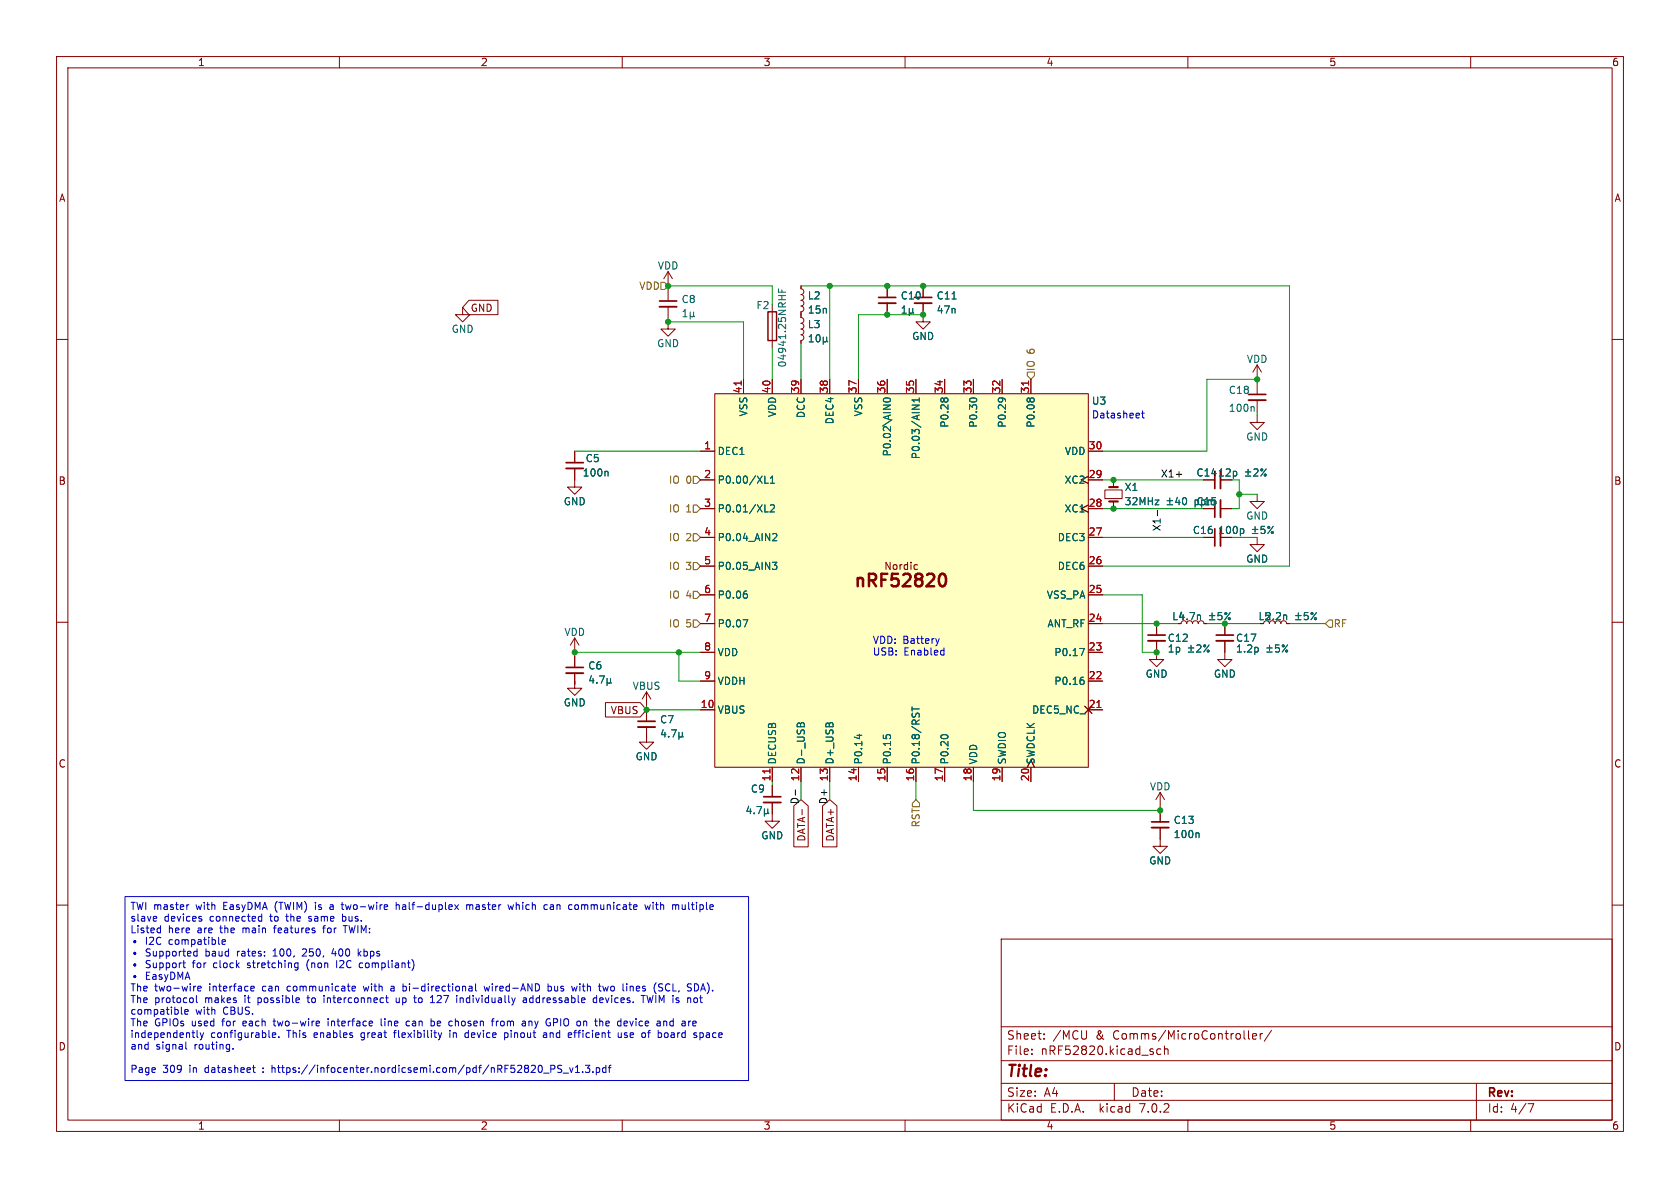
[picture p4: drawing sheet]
<svg xmlns="http://www.w3.org/2000/svg" width="297mm" height="210mm" viewBox="0 0 297 210" stroke-linecap="round" stroke-linejoin="round" font-family="sans-serif">
<g fill="none" stroke="#840000" stroke-width=".18">
<path d="M10 10h277v190h-277zM12 12h273v186h-273zM60 10v2M110 10v2M160 10v2M210 10v2M260 10v2M10 60h2M81.8 54.4v1.2h1.3l-1.3 1.3-1.3-1.3h1.3M82.9 53.1h5.1v2.5h-5.1l-1.1-1.2zM118.1 56.9v1.3h1.3l-1.3 1.2-1.3-1.2h1.3M118.1 48v2.5"/>
<path d="M118.1 51.2v2M118.1 54.2v2.1M118.1 48l-.8 1.3M118.1 48l.8 1.3M136.5 53.8v7.7M141.6 50.5v.6l.4 .1 .1 .4-.2 .3-.3 .2 .4 .1 .1 .4-.2 .4-.3 .1 .4 .1 .1 .4-.2 .4-.3 .1 .4 .2 .1 .3-.2 .4-.3 .1v1l.4 .2 .1 .4-.2 .3-.3 .2 .4 .1 .1 .4-.2 .3-.3 .2 .4 .1 .1 .4-.2 .3-.3 .2 .4 .1 .1 .4-.2 .4-.3 .1v.5M156.8 50.5v2.1M156.8 53.6v2M163.2 53.6v3.3h1.3l-1.3 1.3-1.3-1.3h1.3M163.2 50.5v2.1M285 60h2M101.6 79.8v2"/>
<path d="M123.8 79.8h2.6M126.4 69.6h66v66h-66zM131.4 67.1v2.5M136.5 67.1v2.5M141.6 67.1v2.5M146.7 67.1v2.5M151.8 67.1v2.5M156.8 67.1v2.5M161.9 67.1v2.5M167 67.1v2.5M172.1 67.1v2.5M177.2 67.1v2.5"/>
<path d="M182.2 67.1v2.5M192.4 79.8h2.5M222.2 73.4v1.3h1.3l-1.3 1.2-1.2-1.2h1.2M222.2 64.5l-.7 1.3M222.2 64.5v2.6M222.2 67.7v2M222.2 70.7v2.1M222.2 64.5l.8 1.3M101.6 82.8v3.3h1.3l-1.3 1.3-1.3-1.3h1.3M123.8 84.8h2.6M123.8 95h2.6M123.8 89.9h2.6"/>
<path d="M161.8 99.8l.4 .1M192.4 89.3l-1.3 .6 1.3 .7M192.4 84.2l-1.3 .6 1.3 .7M192.4 84.8h2.5M192.4 95h2.5M192.4 89.9h2.5M195.3 86.6h3.1v1.5h-3.1zM196.8 84.8v1.3M196.8 88.6v1.3M212.7 95h2.1M215.8 89.9h2M222.2 95v1.3h1.3l-1.3 1.2-1.2-1.2h1.2"/>
<path d="M222.2 87.4v1.2h1.3l-1.3 1.3-1.2-1.3h1.2M10 110h2M101.6 112.8v2.5M101.6 116v2M101.6 119v2M101.6 112.8l-.8 1.2M101.6 112.8l.8 1.2M123.8 110.2h2.6M123.8 115.3h2.6M123.8 105.2h2.6M123.8 100.1h2.6M162.2 100.6l-.4 .1"/>
<path d="M192.4 110.2h2.5M192.4 115.3h2.5M192.4 105.2h2.5M192.4 100.1h2.5M204.5 113.3v3.3h1.2l-1.2 1.3-1.3-1.3h1.3M204.5 110.2v2.1M211.8 110.2l.2-.3 .4-.2 .3 .2 .2 .3h.5M216.5 113.3v3.3h1.3l-1.3 1.3-1.2-1.3h1.2M216.5 110.2v2.1M227.5 110.2h.5M285 110h2M101.6 120.4v1.3h1.3l-1.3 1.2-1.3-1.2h1.3"/>
<path d="M107 124.2h6.2l1.1 1.3-1.1 1.2h-6.2zM114.3 129.9v1.3h1.3l-1.3 1.3-1.3-1.3h1.3M114.3 122.3l-.8 1.3M114.3 122.3v2.5M114.3 125.5v2M114.3 128.5v2.1M114.3 122.3l.8 1.3M123.8 125.5h2.6M123.8 120.4h2.6M136.5 135.6v2.6M136.5 138.8v2M141.6 135.6v2.6"/>
<path d="M146.7 135.6v2.6M151.8 135.6v2.6M156.8 135.6v2.6M161.9 135.6v2.6M167 135.6v2.6M172.1 135.6v2.6M177.2 135.6v2.6M182.2 135.6v2.6M191.8 124.8l1.2 1.3M192.4 125.5h2.5M192.4 120.4h2.5M193 124.8l-1.2 1.3"/>
<path d="M10 160h2M136.5 141.9v3.3h1.3l-1.3 1.2-1.2-1.2h1.2M140.3 142.5l1.3-1.1 1.3 1.1v7.2h-2.6zM145.4 142.5l1.3-1.1 1.3 1.1v7.2h-2.6zM205.1 146.3v3.3h1.3l-1.3 1.3-1.3-1.3h1.3M205.1 140.1l-.8 1.3M205.1 140.1v2.5M205.1 143.3v2M205.1 140.1l.8 1.3M285 160h2M177 166h108v32h-108zM60 198v2"/>
<path d="M110 198v2M160 198v2M177 194.5h108M177 191.5h108M177 187.5h108M177 181.5h108M182.4 186.3v.1M182.4 185.5v.1M184.6 183.6v.1M184.6 182.8v.1M192.1 182.2l-.1 1.4M197 191.5v3"/>
<path d="M205.2 185.5l-.4-.1-.3 .3v.4l.1 .2h.6M205.9 185.5l.2-.1 .3 .1 .1 .9M205.9 184.9v1.5M210 198v2M220 183.6l.1 .1M220.7 182.2v1.3l.2 .2M221.4 183.2l.7-.1v-.3l-.5-.1-.2 .2 .1 .7h.6M222.8 182.7v1M223.2 182.7l-.3 .1-.1 .2M224.8 182.1l-1.3 2M260 198v2M261 191.5v6.5"/>
<path d="M270.1 195.1h1l-.6 1.5"/>
</g>
<g fill="none" stroke="#840000" stroke-width=".33">
<path d="M116.6 54.2h3M155.3 53.6h3.1M161.7 53.6h3M220.7 70.7h3.1M100.1 82.8h3M215.8 83.3v3.1M215.8 88.4v3M215.8 93.5v3M100.1 119h3M202.9 113.3h3.1M215 113.3h3.1M112.8 128.5h3"/>
<path d="M135 141.9h3M203.6 146.3h3"/>
</g>
<g fill="none" stroke="#840000" stroke-width=".3">
<path d="M116.6 53.2h3M155.3 52.6h3.1M161.7 52.6h3M220.7 69.7h3.1M100.1 81.8h3M214.8 83.3v3.1M214.8 88.4v3M214.8 93.5v3M100.1 118h3M202.9 112.3h3.1M215 112.3h3.1M112.8 127.5h3"/>
<path d="M135 140.8h3M203.6 145.3h3"/>
</g>
<g fill="none" stroke="#006464" stroke-width=".18">
<path d="M120.7 56h.8M120.7 55.1l.4-.4v1.3M122 55.8l.2 .2h.2l.2-.2M122 55.1v1.3M122.6 55.8l.2 .2M122.6 55.1v.7M137.6 51v.7h1.3M138.2 51.2v.5M143.1 59.5l.3-.3v1.2M144.4 59.3l.2-.1a.68 .68 0 0 1 .4 .6 .68 .68 0 0 1-.4 .6l-.2-.1-.1-.3zM145.5 59.6v1.3M146.1 59.6v.7"/>
<path d="M159.5 55.4h.7M159.5 54.5l.3-.4v1.3M160.8 55.2l.1 .2h.3l.2-.2M160.8 54.5v1.3M161.4 55.2l.1 .2M161.4 54.5v.7M143.1 60.4h.7M145.5 60.3l.2 .1h.3l.1-.1M146.1 60.3l.2 .1M156.3 70.5a.69 .69 0 0 1 1.1 .3 .72 .72 0 0 1-1.2-.2zM161.2 71.6h1.3l-1.3 .7M162.5 70.3v.8"/>
<path d="M162.5 70.7h-1.3l.4 .4M166.3 70.6l.3-.3 .3 .3 .2-.3h.3l.2 .3M171.4 70.6a.79 .79 0 0 1 1.3 0M176.5 70.6l.1-.2a1.03 1.03 0 0 1 1.1 .2M177 70.3l.3 .3M181.6 70.6l.2-.3 .3 .3 .2-.3h.3l.2 .3M221.5 71.9l.2 .2v.6M107.3 83.3l.2 .2v.7M135.2 85.4h.6M135.2 90.5h.6M136.2 85.4h.7M136.2 84.5l.3-.3v1.2"/>
<path d="M136.2 89.4l.5-.2 .2 .4-.8 .9h.8M136.5 99.4h.8l-.4 .5 .4 .1v.4l-.2 .3h-.4M136.8 94.3l.4 .1 .1 .3-.8 .9h.8M206.3 89.2h1M206.3 88.5h1M206.8 88v1M208.1 87.9l-.3 .9h.8M208.4 88.4v.8M209.2 88.1l.1-.1a.68 .68 0 0 1 .5 .6 .68 .68 0 0 1-.5 .6l-.1-.1-.2-.4zM219.8 93.5l.1 .2-.1 .6M220.2 83.4h.9M220.2 84.2h.9"/>
<path d="M220.6 82.9v1M221.4 94.3h1M221.4 93.6h1M221.7 83l.5-.1 .2 .3-.8 1h.8M221.9 93.1v1M223.6 93h-.6l-.1 .6 .2-.1 .4 .1 .1 .2v.4l-.2 .1-.5-.1M223.9 82.9l-1 1.3M225.1 93l-1 1.3M104.5 119.4l-.3 .9h.8M104.8 119.9v.9M106 119.5h.8l-.5 1.3M107.3 119.9v1.3"/>
<path d="M107.9 119.9v.7M131.3 109.6h.9l-.5 1.2M132 105l.1 .2-.1 .5M190.9 114.6h.8l-.5 1.3M191.3 119.7h.2M210.1 114.5h.9M210.1 115.3h.9M210.6 114.1v.9M211.6 114.1l.5-.1 .2 .4-.8 .9h.8M213.8 114l-1 1.3M213.8 108.8h1M213.8 109.6h1"/>
<path d="M214.3 108.3v1M216 108.3h-.6l-.1 .6 .2-.1h.4l.1 .2v.4l-.2 .2-.5-.2M217.5 108.3l-1 1.3M222.4 114.5v.6M224 114.5h.9M224 115.3h.9M224.4 114.1v.9M226.1 114h-.6v.6l.1-.1h.5l.1 .2-.1 .4-.1 .2-.5-.2M227.6 114l-.9 1.3M229 108.8h1M229 109.6h1M229.5 108.3v1"/>
<path d="M231.2 108.3h-.6v.6l.1-.1h.5l.1 .2-.1 .4-.2 .2-.4-.2M232.7 108.3l-.9 1.3M105.5 120.6v.2M107.3 120.6l.2 .2h.2l.2-.2M107.9 120.6l.2 .2M117.2 129l-.3 .9h.8M117.5 129.4v.9M118.2 130.2v.1M118.7 129h.8l-.5 1.3M120 129.4v1.3M120 130.1l.2 .2h.2l.2-.2M120.6 130.1l.2 .2"/>
<path d="M120.6 129.4v.7M141.5 128.1l.3-.4 .3 .1 .1 .7M141.5 128.1l-.2-.3-.3 .1-.1 .6M141.5 128.1v.4M151.9 129.8v.8M156.2 129.9v.6M156.7 130l.2-.1 .5 .1M161.2 125v.7M161.2 125.3h1.3M166.4 130l.4-.1 .7 .1M191.4 120.2l.3 .2v.3l-.3 .3M132.4 142.5l-.4 .9h.8"/>
<path d="M132.7 143v.8M133.3 143.7v.1M133.8 142.6h.9l-.6 1.2M135.1 143v1.3M135.1 143.7l.2 .1h.3l.1-.1M135.7 143.7l.2 .1M135.7 143v.7M211.8 147.2l.2 .2v.7"/>
<circle cx="223.1" cy="83.1" r=".18"/>
<circle cx="223.7" cy="84" r=".18"/>
<circle cx="224.3" cy="93.2" r=".18"/>
<circle cx="224.9" cy="94.1" r=".18"/>
<circle cx="213" cy="114.2" r=".18"/>
<circle cx="213.6" cy="115.1" r=".18"/>
<circle cx="216.7" cy="108.5" r=".18"/>
<circle cx="217.3" cy="109.4" r=".18"/>
<circle cx="226.9" cy="114.2" r=".18"/>
<circle cx="227.5" cy="115.1" r=".18"/>
<circle cx="231.9" cy="108.5" r=".18"/>
<circle cx="232.6" cy="109.4" r=".18"/>
</g>
<path d="M135.8 55.1h1.5v5.1h-1.5z" fill="none" stroke="#840000" stroke-width=".25"/>
<path d="M126.4 69.6h66v66h-66z" fill="#ffffc2" stroke="#ffffc2" stroke-width=".18"/>
<path d="M166.2 101.6a.53 .53 0 0 1 .5-.2 .53 .53 0 0 1 .4 .5 1.29 1.29 0 0 1-.4 1.7l-.5-.2" fill="none" stroke="#840000" stroke-width=".44"/>
<path d="M131 67.4v.7M181.8 67.4v.7M136.1 135.9v.8M193.9 125.1h.7" fill="none" stroke="#a90000" stroke-width=".18"/>
<path d="M196.1 88.6h1.5M196.1 86.1h1.5" fill="none" stroke="#840000" stroke-width=".38"/>
<path d="M116.8 49.9h.7l.6 .6-.6 .7h-.7zM181.6 65.8h1.3v.6l-.7 .7-.6-.7zM122.6 99.4h.6l.6 .7-.6 .6h-.6zM122.6 94.4h.6l.6 .6-.6 .6h-.6zM122.6 84.2h.6l.6 .6-.6 .7h-.6zM122.6 89.3h.6l.6 .6-.6 .7h-.6zM122.6 104.5h.6l.6 .7-.6 .6h-.6zM122.6 109.6h.6l.6 .6-.6 .7h-.6zM234.9 109.6h.7v1.3h-.7l-.6-.7zM161.9 141.4l.7 .6v.6h-1.3v-.6z" fill="none" stroke="#725600" stroke-width=".18"/>
<path d="M204.6 90.2v1M140.6 139.6v1" fill="none" stroke="#0f0f0f" stroke-width=".18"/>
<g fill="none" stroke="#0000c2" stroke-width=".18">
<path d="M201.8 73h.5M202 72.6v1.1l.3 .2M166 112.9l-.3 .8M166.8 114.9l.1 .1M166.9 114.5v1.3M166.9 115.7l-.1 .1M22.1 158.5h110.2v32.5h-110.2zM33.4 159.9l-.3 .1M60.3 159.9h.5M68.1 159.9l.4 .1v.2l-.6 .2M70 159.5v1.3M70.4 159.9l-.4 .2"/>
<path d="M80.4 159.9l.6 .9M81 159.9l-.6 .9M82.5 159.9v.9M82.9 159.9l-.4 .2M89.8 159.9l.3 .9 .2-.6 .2 .6M96.8 160l-.4-.1-.2 .3 .1 .5h.5M100.6 160h.5M114 159.9l.2 .9 .3-.6 .2 .6 .3-.9M119.1 159.9l.3 .2M119.9 160l-.3-.1-.2 .2M28.3 164l.1 .1M28.4 163.6v1.3"/>
<path d="M28.4 164.8l-.1 .1M32.1 179.2l.1 .1M32.5 170.9l.3 .2M32.7 178.5v.7h.5M33.2 178.5l.1 .3-.6 .1M34.1 176.5v.6M34.4 168.9h.4M34.5 174.3h.1M34.7 176v1.1l.2 .1M34.8 167.7v1.3M35 174.8l.6-.2-.1-.2-.4-.1-.1 .2v.6h.5M35.5 162.4l.2 .2-.2 .2"/>
<path d="M35.5 162l.1 .1M39.3 166.5l.6-.1-.1-.2-.4-.1-.1 .2v.6h.5M44.3 174.5l.2-.2h.3l.1 .2v.1l-.6 .2M44.3 175l.2 .2 .4-.1M45.8 162.8h.5M46.3 161.6v1.2M52.1 170.9l.2 .2 .4-.1M52.7 170.2v1l-.3 .3-.3-.1M52.7 170.3l-.4-.1-.2 .1M52.7 176.4l.2 .3-.6 .1M52.9 177.2h-.2M57 164h.5"/>
<path d="M59.5 169.8v1.3M62.2 174.8l.6-.2v-.2l-.4-.1-.2 .2 .1 .6h.5M63.3 167.7v1.3M63.6 170.3l-.1 .2 .1 .5M63.8 168.2l-.5 .4M68.2 176.4h.4M68.3 176v1.1l.3 .1M68.5 160.7l-.4 .1M70 176.4v.7l.2 .1M71.2 173.9v1.3M71.2 175.1l.2 .1M71.4 174.3l-.2 .1"/>
<path d="M72.8 169.6a1.46 1.46 0 0 1 0 1.9M73.1 176.4h.5M73.3 176v1.1l.2 .1M76.1 177.2h.7M76.1 176.3l.4-.3v1.2M80.7 176.4v.8M82.9 174.4h.5l.1 .8M83.5 174.6l-.5 .1-.1 .2 .1 .3 .5-.1M84.1 173.9v1.1l.2 .2M85.6 174.3l.2 .9M91.1 176.4l-.3 .8M92.5 176.5l.4-.1 .2 .2"/>
<path d="M93.1 176.7l-.4 .1-.2 .1 .2 .3h.4M96.9 175.1l.4 .1M96.9 173.9v1.3M97.3 174.3l-.4 .1M100.6 160.7h.5M101.1 174.3l.2 .9 .2-.6 .3 .6M105.5 176.5l-.4-.1-.2 .2 .1 .6h.5M105.5 176v1.2M105.8 174.3h.5M106 173.9v1.1l.3 .2M110.8 173.9v.1M110.8 174.3v.9"/>
<path d="M113.7 176v1.2M116 173.7a1.46 1.46 0 0 0 0 2M116.4 175.1l.2 .1M116.5 174l-.1 .2 .1 .3M119.4 160.1v.7M121.7 174.5l.4 .1 .1 .3-.2 .3h-.3M121.7 173.9l.5 .1M122.7 176.5v.6M32.8 184.2v1.1l.2 .2M34.8 182.1v1.1l.2 .2M35.4 182.6l.3 .8M35.7 183.4l-.3 .4"/>
<path d="M36 182.6l-.3 .8M41.2 185.3v.2M44.6 188.7h.5M44.8 188.3v1.1l.3 .2M48.1 183l.7-.1-.1-.3h-.4l-.2 .1 .1 .6h.5M49.3 183.3v.1M55.9 181.2l.2 .2 .3-.1M55.9 180.7l.2-.2h.2l.2 .2v.1l-.6 .1M58 180.1v.1M65.7 180.5l.2 .3-.6 .1M65.8 181.3l-.1 .1M67.4 180.1v1.1l.2 .2"/>
<path d="M72 180.5l-.2 .2v.4l.2 .3M76.2 181.3l.4 .1M76.2 180.1v1.3M76.6 180.5l-.4 .1M77.5 182.6l.3 .8M77.8 183.4l-.3 .4M78.1 182.6l-.3 .8M79.5 181.3l.3 .1M79.8 180.5l-.3 .1M82.3 182.6l-.1 .2 .1 .5M86.9 180.5h.4M87.3 180.1l-.3 .2v1.1"/>
<path d="M89.2 183.3l.4 .1M89.2 182.6v1.2M89.6 182.6h-.4M92.4 180.6h.4l.1 .8M92.9 180.8l-.4 .1-.2 .2 .2 .3 .4-.1M96.5 182.9h-.3l-.2 .2 .1 .2 .4 .1M96.8 180.1h.5M97.1 180.8h.2v.4l-.3 .2M97.4 189l.6-.1 .1-.2-.1-.3-.6-.1v1.3M99.3 188.4l-.5-.1-.2 .3 .1 .3 .5 .2v.4l-.1 .1-.5-.1M99.6 189.7h.9M100.7 188.7l.3 .9 .3-.9"/>
<path d="M101 182.6h-.4l-.1 .1v.6h.5M101.1 182.9l-.6 .1M101.7 189.6h.8M101.7 188.7l.4-.4v1.3M103 189.5v.1M103.5 188.3h.8l-.5 .5 .4 .1v.6l-.2 .1-.5-.1M104.8 189.5v.1M105.4 188.8l.4-.1 .2 .3-.1 .5h-.5M105.4 188.7v1.3M106 180.1v1.3M106.4 180.5l-.4 .1M107.1 188.8l-.4-.1-.2 .3 .1 .5h.5"/>
<path d="M107.1 188.3v1.3M107.5 188.7h.5M108 188.3l-.3 .2v1.1M109.3 182.6v.7l.4 .1 .1-.1M109.8 182.6v.8M110.5 180.5l-.2 .2v.5l.2 .2M110.9 180.8l-.6 .1M113.7 182.6h.3l.1 .2v.5l-.4 .1M116.5 180.5l.2 .2v.7M116.7 182.6l.3 .2v.4l-.3 .2M116.7 181.3l-.1 .1M116.7 180.8l-.1 .1"/>
<path d="M117.3 180.5v.9M117.5 180.5l-.2 .1M121.7 180.5v.9M122.1 180.5l-.4 .2M122.7 182.9l.4 .1 .1 .2-.2 .2-.3-.1M122.7 182.6h.4"/>
</g>
<g fill="none" stroke="#009600" stroke-width=".18">
<path d="M118.1 51.2v-.7h18.4v3.3M118.1 56.3v.6h13.3v10.2M141.6 50.5h86.4v49.6h-33.1M146.7 50.5v16.6M163.2 55.6h-11.4v11.5M101.6 79.8h22.2M136.5 61.5v5.6M141.6 60.7v6.4M222.2 67.7v-.6h-8.8v12.7h-18.5M222.2 72.8v.6M194.9 95h17.8M194.9 89.9h17.8"/>
<path d="M194.9 84.8h17.8M217.8 95h4.4M217.8 84.8h1.3v5.1h-1.3M219.1 87.4h3.1M120 115.3v5.1h3.8M123.8 115.3h-22.2v.7M194.9 105.2h7v10.1h2.6M194.9 110.2h13.4M213.4 110.2h9.5M228 110.2h6.3M101.6 120.4v.6M114.3 124.8v.7h9.5"/>
<path d="M114.3 129.9v.7M136.5 138.2v.6M141.6 138.2v3.2M146.7 138.2v3.2M161.9 138.2v3.2M172.1 138.2v5.1h33v-.7"/>
</g>
<g fill="#009600" stroke="#009600" stroke-width=".18">
<circle cx="204.5" cy="115.3" r=".46"/>
<circle cx="204.5" cy="110.2" r=".46"/>
<circle cx="205.1" cy="143.3" r=".46"/>
<circle cx="216.5" cy="110.2" r=".46"/>
<circle cx="118.1" cy="50.5" r=".46"/>
<circle cx="118.1" cy="56.9" r=".46"/>
<circle cx="101.6" cy="115.3" r=".46"/>
<circle cx="120" cy="115.3" r=".46"/>
<circle cx="114.3" cy="125.5" r=".46"/>
<circle cx="219.1" cy="87.4" r=".46"/>
<circle cx="222.2" cy="67.1" r=".46"/>
<circle cx="196.8" cy="89.9" r=".46"/>
<circle cx="196.8" cy="84.8" r=".46"/>
<circle cx="163.2" cy="55.6" r=".46"/>
<circle cx="156.8" cy="50.5" r=".46"/>
<circle cx="163.2" cy="50.5" r=".46"/>
<circle cx="156.8" cy="55.6" r=".46"/>
<circle cx="146.7" cy="50.5" r=".46"/>
</g>
<text font-size="3.1" fill="#840000" x="150.8" y="104.3">nRF52820</text>
<text font-size="2.8" fill="#840000" x="178" y="190.8">Title:</text>
<g font-size="2.1" fill="#840000">
<text x="178" y="183.9">Sheet:</text>
<text x="186.2" y="183.9">/MCU</text>
<text x="193.7" y="183.9">&amp;</text>
<text x="196.8" y="183.9">Comms/MicroController/</text>
<text x="178" y="186.6">File:</text>
<text x="184" y="186.6">nRF52820.kicad_sch</text>
<text x="178" y="196.8">KiCad</text>
<text x="178" y="194">Size:</text>
<text x="184.6" y="194">A4</text>
<text x="185.7" y="196.8">E.D.A.</text>
<text x="194.4" y="196.8">kicad</text>
<text x="200" y="194">Date:</text>
<text x="201.5" y="196.8">7.0.2</text>
<text x="263" y="194.2">Rev:</text>
<text x="263" y="196.8">Id:</text>
<text x="267" y="196.8">4/7</text>
</g>
<g font-size="1.8" fill="#840000">
<text x="35" y="11.8">1</text>
<text x="85" y="11.8">2</text>
<text x="135" y="11.8">3</text>
<text x="185" y="11.8">4</text>
<text x="235" y="11.8">5</text>
<text x="285" y="11.8">6</text>
<text x="10.4" y="35.8">A</text>
<text x="285.4" y="35.8">A</text>
<text x="83.2" y="55.3">GND</text>
<text x="10.3" y="85.8">B</text>
<text x="211.5" y="84.4">C14</text>
<text x="215.3" y="84.4">12p</text>
<text x="285.3" y="85.8">B</text>
<text x="215.3" y="94.6">100p</text>
<text x="156.3" y="100.9">Nordic</text>
<text x="207.2" y="109.8">L4</text>
<text x="222.4" y="109.8">L5</text>
<text x="107.8" y="126.4">VBUS</text>
<text x="10.3" y="135.8">C</text>
<text x="285.3" y="135.8">C</text>
<text x="142.5" y="148.9" transform="rotate(-90 142.5 148.9)">DATA-</text>
<text x="147.6" y="148.9" transform="rotate(-90 147.6 148.9)">DATA+</text>
<text x="10.3" y="185.8">D</text>
<text x="285.3" y="185.8">D</text>
<text x="35" y="199.8">1</text>
<text x="85" y="199.8">2</text>
<text x="135" y="199.8">3</text>
<text x="185" y="199.8">4</text>
<text x="235" y="199.8">5</text>
<text x="285" y="199.8">6</text>
</g>
<g font-size="1.8" fill="#006464">
<text x="116.2" y="47.8">VDD</text>
<text x="120.4" y="53.7">C8</text>
<text x="142.8" y="53.1">L2</text>
<text x="159.2" y="53.1">C10</text>
<text x="165.5" y="53.1">C11</text>
<text x="79.8" y="59">GND</text>
<text x="133.7" y="54.8">F2</text>
<text x="142.8" y="58.2">L3</text>
<text x="142.8" y="55.6">15n</text>
<text x="165.5" y="55.6">47n</text>
<text x="116.1" y="61.5">GND</text>
<text x="139.1" y="65" transform="rotate(-90 139.1 65)">04941.25NRHF</text>
<text x="161.2" y="60.3">GND</text>
<text x="220.4" y="64.3">VDD</text>
<text x="193" y="71.7">U3</text>
<text x="217.2" y="69.8">C18</text>
<text x="132.3" y="73.7" transform="rotate(-90 132.3 73.7)">VSS</text>
<text x="137.4" y="73.9" transform="rotate(-90 137.4 73.9)">VDD</text>
<text x="142.4" y="74" transform="rotate(-90 142.4 74)">DCC</text>
<text x="147.5" y="75.1" transform="rotate(-90 147.5 75.1)">DEC4</text>
<text x="152.6" y="73.7" transform="rotate(-90 152.6 73.7)">VSS</text>
<text x="167.8" y="75.7" transform="rotate(-90 167.8 75.7)">P0.28</text>
<text x="172.9" y="75.7" transform="rotate(-90 172.9 75.7)">P0.30</text>
<text x="178" y="75.7" transform="rotate(-90 178 75.7)">P0.29</text>
<text x="183.1" y="75.7" transform="rotate(-90 183.1 75.7)">P0.08</text>
<text x="217.2" y="73">100n</text>
<text x="103.5" y="81.9">C5</text>
<text x="126.9" y="80.6">DEC1</text>
<text x="157.7" y="80.8" transform="rotate(-90 157.7 80.8)">P0.02\AIN0</text>
<text x="162.8" y="81.3" transform="rotate(-90 162.8 81.3)">P0.03/AIN1</text>
<text x="188.1" y="80.6">VDD</text>
<text x="220.3" y="78">GND</text>
<text x="99.6" y="89.5">GND</text>
<text x="103" y="84.4">100n</text>
<text x="126.9" y="85.7">P0.00/XL1</text>
<text x="188.1" y="85.7">XC2</text>
<text x="198.8" y="86.9">X1</text>
<text x="198.8" y="89.5">32MHz</text>
<text x="211.5" y="89.5">C15</text>
<text x="126.9" y="90.7">P0.01/XL2</text>
<text x="126.9" y="95.8">P0.04_AIN2</text>
<text x="186.9" y="95.8">DEC3</text>
<text x="188.1" y="90.7">XC1</text>
<text x="210.8" y="94.6">C16</text>
<text x="220.3" y="92">GND</text>
<text x="126.9" y="100.9">P0.05_AIN3</text>
<text x="186.9" y="100.9">DEC6</text>
<text x="220.3" y="99.6">GND</text>
<text x="126.9" y="106">P0.06</text>
<text x="184.9" y="106">VSS_PA</text>
<text x="99.7" y="112.6">VDD</text>
<text x="126.9" y="111.1">P0.07</text>
<text x="185.1" y="111.1">ANT_RF</text>
<text x="206.4" y="113.6">C12</text>
<text x="208.3" y="109.8">4.7n</text>
<text x="218.4" y="113.6">C17</text>
<text x="223.5" y="109.8">2.2n</text>
<text x="103.9" y="118.5">C6</text>
<text x="126.9" y="116.1">VDD</text>
<text x="186.3" y="116.1">P0.17</text>
<text x="202.5" y="120">GND</text>
<text x="206.4" y="115.5">1p</text>
<text x="214.5" y="120">GND</text>
<text x="218.4" y="115.5">1.2p</text>
<text x="99.6" y="125">GND</text>
<text x="111.8" y="122.1">VBUS</text>
<text x="126.9" y="121.2">VDDH</text>
<text x="186.3" y="121.2">P0.16</text>
<text x="116.6" y="128">C7</text>
<text x="126.9" y="126.3">VBUS</text>
<text x="182.3" y="126.3">DEC5_NC_</text>
<text x="112.3" y="134.6">GND</text>
<text x="137.4" y="135.1" transform="rotate(-90 137.4 135.1)">DECUSB</text>
<text x="142.4" y="135.1" transform="rotate(-90 142.4 135.1)">D-_USB</text>
<text x="147.5" y="135.1" transform="rotate(-90 147.5 135.1)">D+_USB</text>
<text x="152.6" y="135.1" transform="rotate(-90 152.6 135.1)">P0.14</text>
<text x="157.7" y="135.1" transform="rotate(-90 157.7 135.1)">P0.15</text>
<text x="162.8" y="135.1" transform="rotate(-90 162.8 135.1)">P0.18/RST</text>
<text x="167.8" y="135.1" transform="rotate(-90 167.8 135.1)">P0.20</text>
<text x="172.9" y="135.1" transform="rotate(-90 172.9 135.1)">VDD</text>
<text x="178" y="135.1" transform="rotate(-90 178 135.1)">SWDIO</text>
<text x="183.1" y="135.1" transform="rotate(-90 183.1 135.1)">SWDCLK</text>
<text x="132.7" y="140.3">C9</text>
<text x="203.2" y="139.9">VDD</text>
<text x="134.5" y="148.5">GND</text>
<text x="207.4" y="145.8">C13</text>
<text x="207.4" y="148.3">100n</text>
<text x="203.1" y="153">GND</text>
</g>
<g font-size="1.8" fill="#725600">
<text x="112.9" y="51.4">VDD</text>
<text x="183.1" y="65.6" transform="rotate(-90 183.1 65.6)">IO 6</text>
<text x="118.1" y="85.7">IO 0</text>
<text x="118.1" y="95.8">IO 2</text>
<text x="118.1" y="90.7">IO 1</text>
<text x="118.1" y="100.9">IO 3</text>
<text x="118.1" y="106">IO 4</text>
<text x="118.1" y="111.1">IO 5</text>
<text x="235.8" y="111.1">RF</text>
<text x="162.8" y="146.4" transform="rotate(-90 162.8 146.4)">RST</text>
</g>
<g font-size="1.8" fill="#a90000">
<text x="131.2" y="69.6" transform="rotate(-90 131.2 69.6)">41</text>
<text x="136.3" y="69.6" transform="rotate(-90 136.3 69.6)">40</text>
<text x="141.4" y="69.6" transform="rotate(-90 141.4 69.6)">39</text>
<text x="146.4" y="69.6" transform="rotate(-90 146.4 69.6)">38</text>
<text x="151.5" y="69.6" transform="rotate(-90 151.5 69.6)">37</text>
<text x="156.6" y="69.6" transform="rotate(-90 156.6 69.6)">36</text>
<text x="161.7" y="69.6" transform="rotate(-90 161.7 69.6)">35</text>
<text x="166.8" y="69.6" transform="rotate(-90 166.8 69.6)">34</text>
<text x="171.8" y="69.6" transform="rotate(-90 171.8 69.6)">33</text>
<text x="176.9" y="69.6" transform="rotate(-90 176.9 69.6)">32</text>
<text x="182" y="69.6" transform="rotate(-90 182 69.6)">31</text>
<text x="124.4" y="79.5">1</text>
<text x="192.4" y="79.5">30</text>
<text x="124.4" y="84.6">2</text>
<text x="124.4" y="89.7">3</text>
<text x="192.4" y="89.7">28</text>
<text x="192.4" y="84.6">29</text>
<text x="124.4" y="94.7">4</text>
<text x="192.4" y="94.7">27</text>
<text x="124.4" y="99.8">5</text>
<text x="192.4" y="99.8">26</text>
<text x="124.4" y="104.9">6</text>
<text x="192.4" y="104.9">25</text>
<text x="124.4" y="110">7</text>
<text x="192.4" y="110">24</text>
<text x="124.4" y="115.1">8</text>
<text x="192.4" y="115.1">23</text>
<text x="123.8" y="125.2">10</text>
<text x="124.4" y="120.1">9</text>
<text x="192.4" y="125.2">21</text>
<text x="192.4" y="120.1">22</text>
<text x="136.3" y="138.2" transform="rotate(-90 136.3 138.2)">11</text>
<text x="141.4" y="138.2" transform="rotate(-90 141.4 138.2)">12</text>
<text x="146.4" y="138.2" transform="rotate(-90 146.4 138.2)">13</text>
<text x="151.5" y="138.2" transform="rotate(-90 151.5 138.2)">14</text>
<text x="156.6" y="138.2" transform="rotate(-90 156.6 138.2)">15</text>
<text x="161.7" y="138.2" transform="rotate(-90 161.7 138.2)">16</text>
<text x="166.8" y="138.2" transform="rotate(-90 166.8 138.2)">17</text>
<text x="171.8" y="138.2" transform="rotate(-90 171.8 138.2)">18</text>
<text x="176.9" y="138.2" transform="rotate(-90 176.9 138.2)">19</text>
<text x="182" y="138.2" transform="rotate(-90 182 138.2)">20</text>
</g>
<g font-size="1.8" fill="#0000c2">
<text x="193" y="74">Datasheet</text>
<text x="154.3" y="113.9">VDD: Battery</text>
<text x="154.3" y="116">USB:</text>
<text x="159.8" y="116">Enabled</text>
<text x="23.1" y="161.1">TWI master</text>
<text x="34.7" y="161.1">with</text>
<text x="39.6" y="161.1">EasyDMA</text>
<text x="48.8" y="161.1">(TWIM)</text>
<text x="56.1" y="161.1">is</text>
<text x="58.8" y="161.1">a</text>
<text x="61.1" y="161.1">two-wire</text>
<text x="70.8" y="161.1">half-duplex</text>
<text x="83.3" y="161.1">master</text>
<text x="90.9" y="161.1">which</text>
<text x="97.3" y="161.1">can</text>
<text x="101.8" y="161.1">communicate</text>
<text x="115.5" y="161.1">with</text>
<text x="120.4" y="161.1">multiple</text>
<text x="23.1" y="163.2">slave</text>
<text x="23.1" y="165.2">Listed</text>
<text x="23.1" y="167.3">þÿ &quot;I2C</text>
<text x="29" y="163.2">devices</text>
<text x="29.8" y="165.2">here</text>
<text x="29.9" y="167.3">compatible</text>
<text x="35" y="165.2">are</text>
<text x="37.2" y="163.2">connected</text>
<text x="39.1" y="165.2">the</text>
<text x="43.2" y="165.2">main</text>
<text x="47.9" y="163.2">to</text>
<text x="48.8" y="165.2">features</text>
<text x="50.9" y="163.2">the</text>
<text x="55" y="163.2">same</text>
<text x="57.7" y="165.2">for</text>
<text x="61" y="163.2">bus.</text>
<text x="61.4" y="165.2">TWIM:</text>
<text x="23.1" y="169.3">þÿ &quot;Supported</text>
<text x="23.1" y="171.4">þÿ &quot;Support</text>
<text x="23.1" y="173.4">þÿ &quot;EasyDMA</text>
<text x="34.1" y="171.4">for</text>
<text x="36.4" y="169.3">baud</text>
<text x="37.9" y="171.4">clock</text>
<text x="42.1" y="169.3">rates:</text>
<text x="44" y="171.4">stretching</text>
<text x="48.5" y="169.3">100,</text>
<text x="53.9" y="169.3">250,</text>
<text x="54.6" y="171.4">(non</text>
<text x="59.2" y="169.3">400</text>
<text x="60" y="171.4">I2C</text>
<text x="63.9" y="169.3">kbps</text>
<text x="64.2" y="171.4">compliant)</text>
<text x="23.1" y="175.5">The</text>
<text x="23.1" y="177.6">The</text>
<text x="23.1" y="179.6">compatible</text>
<text x="27.4" y="175.5">two-wire</text>
<text x="27.4" y="177.6">protocol</text>
<text x="34.6" y="179.6">with</text>
<text x="36.3" y="177.6">makes</text>
<text x="37" y="175.5">interface</text>
<text x="39.5" y="179.6">CBUS.</text>
<text x="43.4" y="177.6">it</text>
<text x="45.8" y="177.6">possible</text>
<text x="46.5" y="175.5">can</text>
<text x="51" y="175.5">communicate</text>
<text x="54.8" y="177.6">to</text>
<text x="57.7" y="177.6">interconnect</text>
<text x="64.7" y="175.5">with</text>
<text x="69.6" y="175.5">a</text>
<text x="70.6" y="177.6">up</text>
<text x="71.8" y="175.5">bi-directional</text>
<text x="74" y="177.6">to</text>
<text x="77" y="177.6">127</text>
<text x="81.7" y="177.6">individually</text>
<text x="86.4" y="175.5">wired-AND</text>
<text x="93.6" y="177.6">addressable</text>
<text x="97.7" y="175.5">bus</text>
<text x="102.2" y="175.5">with</text>
<text x="106.2" y="177.6">devices.</text>
<text x="107.1" y="175.5">two</text>
<text x="111.4" y="175.5">lines</text>
<text x="114.9" y="177.6">TWIM is</text>
<text x="117" y="175.5">(SCL,</text>
<text x="123" y="175.5">SDA).</text>
<text x="123.2" y="177.6">not</text>
<text x="23.1" y="181.7">The</text>
<text x="23.1" y="183.7">independently</text>
<text x="23.1" y="185.8">and</text>
<text x="27.4" y="181.7">GPIOs</text>
<text x="27.6" y="185.8">signal</text>
<text x="33.9" y="181.7">used</text>
<text x="34.4" y="185.8">routing.</text>
<text x="37.3" y="183.7">configurable.</text>
<text x="39.5" y="181.7">for</text>
<text x="43.2" y="181.7">each</text>
<text x="48.8" y="181.7">two-wire</text>
<text x="50.8" y="183.7">This</text>
<text x="55.7" y="183.7">enables</text>
<text x="58.5" y="181.7">interface</text>
<text x="64.1" y="183.7">great</text>
<text x="68" y="181.7">line</text>
<text x="70.1" y="183.7">flexibility</text>
<text x="72.6" y="181.7">can</text>
<text x="77" y="181.7">be</text>
<text x="80" y="183.7">in</text>
<text x="80.4" y="181.7">chosen</text>
<text x="82.8" y="183.7">device</text>
<text x="88.1" y="181.7">from</text>
<text x="89.9" y="183.7">pinout</text>
<text x="93.6" y="181.7">any</text>
<text x="96.9" y="183.7">and</text>
<text x="97.9" y="181.7">GPIO on</text>
<text x="101.5" y="183.7">efficient</text>
<text x="106.9" y="181.7">the</text>
<text x="110.4" y="183.7">use</text>
<text x="111" y="181.7">device</text>
<text x="114.7" y="183.7">of</text>
<text x="117.7" y="183.7">board</text>
<text x="118" y="181.7">and</text>
<text x="122.6" y="181.7">are</text>
<text x="124.2" y="183.7">space</text>
<text x="23.1" y="189.9">Page</text>
<text x="28.8" y="189.9">309</text>
<text x="33.5" y="189.9">in</text>
<text x="36.4" y="189.9">datasheet</text>
<text x="46.7" y="189.9">: https://infocenter.nordicsemi.com/pdf/nRF52820_PS_v1.3.pdf</text>
</g>
<g font-size="1.8" fill="#0f0f0f">
<text x="205.2" y="84.5">X1+</text>
<text x="205.3" y="94" transform="rotate(-90 205.3 94)">X1-</text>
<text x="141.3" y="142.3" transform="rotate(-90 141.3 142.3)">D-</text>
<text x="146.3" y="142.3" transform="rotate(-90 146.3 142.3)">D+</text>
</g>
</svg>
